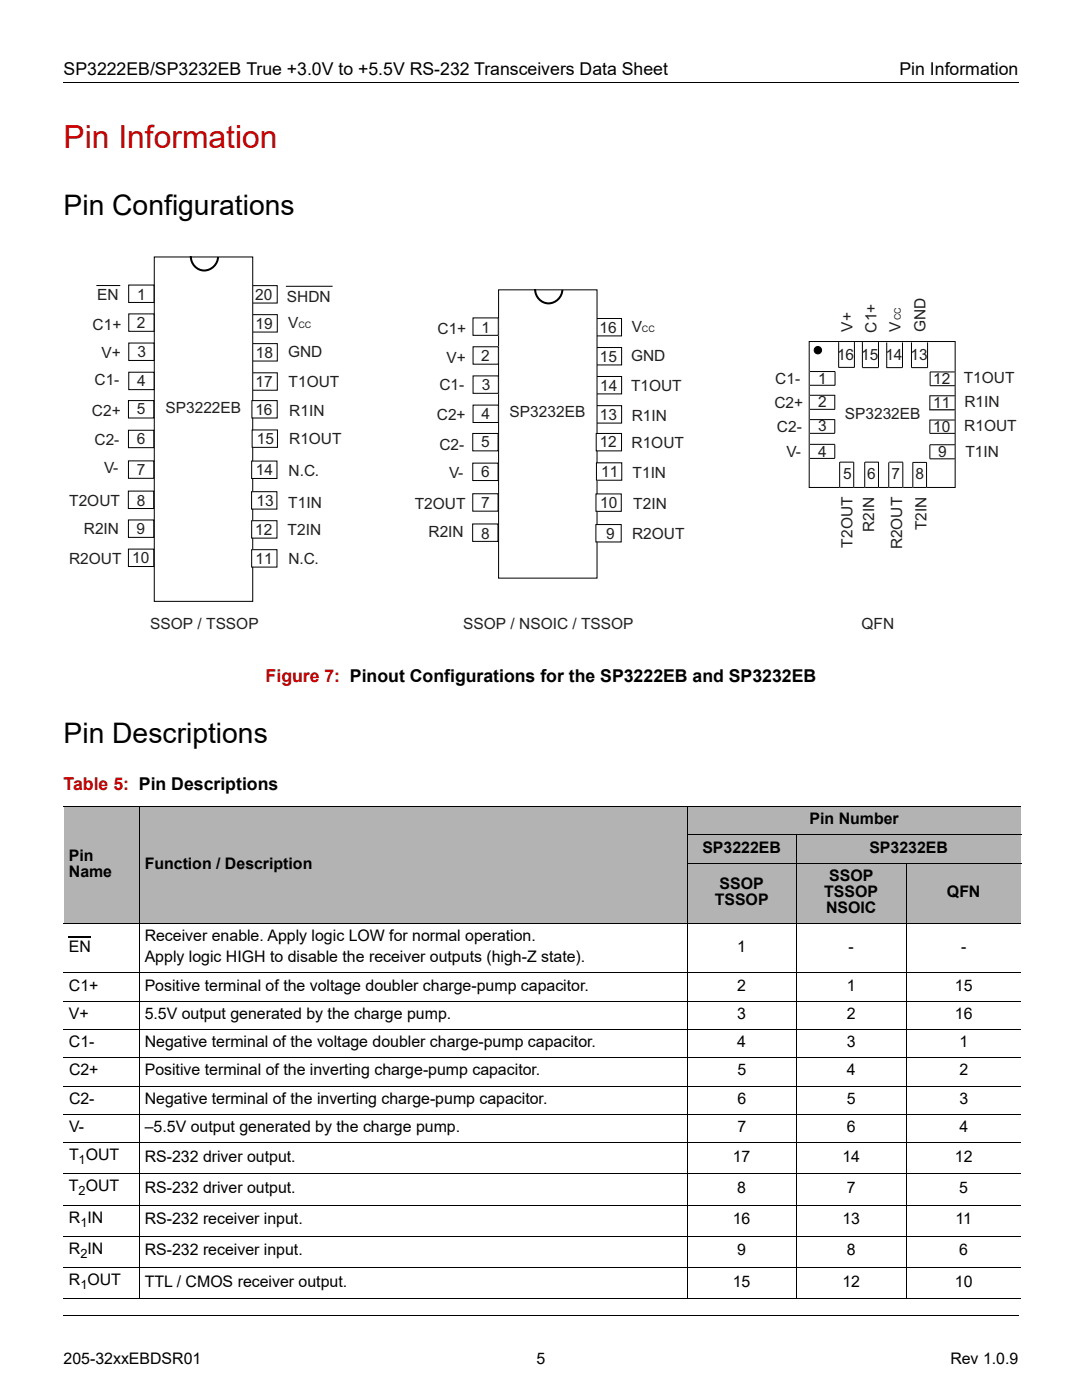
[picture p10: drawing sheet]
<svg xmlns="http://www.w3.org/2000/svg" width="216mm" height="279mm" viewBox="0 0 216 279" stroke-linecap="round" stroke-linejoin="round" font-family="sans-serif">
<path d="M12.7 16.4h190.5M12.7 262.5h190.5" fill="none" stroke="#000" stroke-width=".2"/>
<g fill="#b3b3b3">
<path d="M12.7 161h15.1v23.3h-15.1z"/>
<path d="M27.8 161h109.3v23.3h-109.3z"/>
<path d="M137.1 161h66.7v5.6h-66.7z"/>
<path d="M137.1 166.6h21.8v5.7h-21.8z"/>
<path d="M158.9 166.6h44.9v5.7h-44.9z"/>
<path d="M137.1 172.3h21.8v12h-21.8z"/>
<path d="M158.9 172.3h21.9v12h-21.9z"/>
<path d="M180.8 172.3h23v12h-23z"/>
</g>
<path d="M13.8 186.9h4.4" fill="none" stroke="#000" stroke-width=".23"/>
<g fill="none" stroke="#000" stroke-width=".2">
<path d="M12.7 161h191.1M27.8 161v98.2M137.1 166.6h66.7M137.1 172.3h66.7M137.1 161v98.2M158.9 166.6v92.6M180.8 172.2v87M12.7 184.3h191.1M12.7 194.2h191.1M12.7 199.8h191.1M12.7 205.5h191.1M12.7 211.1h191.1"/>
<path d="M12.7 216.7h191.1M12.7 222.4h191.1M12.7 228h191.1M12.7 234.3h191.1M12.7 240.5h191.1M12.7 246.7h191.1M12.7 252.9h191.1M12.7 259.2h191.1"/>
</g>
<path d="M161.5 68.2h29.1v29.1h-29.1z" fill="#fff"/>
<path d="M161.5 68.2h29.1v29.1h-29.1z" fill="none" stroke="#000" stroke-width=".2"/>
<path d="M50.3 74.4h5v3.5h-5z" fill="#fff"/>
<path d="M50.3 74.4h5v3.5h-5z" fill="none" stroke="#000" stroke-width=".2"/>
<path d="M50.3 68.6h5v3.5h-5z" fill="#fff"/>
<path d="M50.3 68.6h5v3.5h-5z" fill="none" stroke="#000" stroke-width=".2"/>
<path d="M50.3 62.8h5v3.5h-5z" fill="#fff"/>
<path d="M50.3 62.8h5v3.5h-5z" fill="none" stroke="#000" stroke-width=".2"/>
<path d="M50.3 57h5v3.5h-5z" fill="#fff"/>
<path d="M50.3 57h5v3.5h-5z" fill="none" stroke="#000" stroke-width=".2"/>
<path d="M30.8 51.3h19.6v68.7h-19.6z" fill="#fff"/>
<path d="M30.8 51.3h19.6v68.7h-19.6z" fill="none" stroke="#000" stroke-width=".2"/>
<path d="M25.7 74.3h5v3.5h-5z" fill="#fff"/>
<path d="M25.7 74.3h5v3.5h-5z" fill="none" stroke="#000" stroke-width=".2"/>
<path d="M25.7 68.5h5v3.4h-5z" fill="#fff"/>
<path d="M25.7 68.5h5v3.4h-5z" fill="none" stroke="#000" stroke-width=".2"/>
<path d="M25.7 62.6h5v3.5h-5z" fill="#fff"/>
<path d="M25.7 62.6h5v3.5h-5z" fill="none" stroke="#000" stroke-width=".2"/>
<path d="M25.7 56.9h5v3.5h-5z" fill="#fff"/>
<path d="M25.7 56.9h5v3.5h-5z" fill="none" stroke="#000" stroke-width=".2"/>
<path d="M43.5 51.3a2.72 2.72 0 0 1-2.8 2.7 2.72 2.72 0 0 1-2.6-2.8l-.1 .1" fill="none" stroke="#000" stroke-width=".4"/>
<path d="M25.6 79.9h5.1v3.5h-5.1z" fill="#fff"/>
<path d="M25.6 79.9h5.1v3.5h-5.1z" fill="none" stroke="#000" stroke-width=".2"/>
<path d="M25.6 85.9h5.1v3.4h-5.1z" fill="#fff"/>
<path d="M25.6 85.9h5.1v3.4h-5.1z" fill="none" stroke="#000" stroke-width=".2"/>
<path d="M25.6 92h5.1v3.5h-5.1z" fill="#fff"/>
<path d="M25.6 92h5.1v3.5h-5.1z" fill="none" stroke="#000" stroke-width=".2"/>
<path d="M50.3 79.9h5v3.5h-5z" fill="#fff"/>
<path d="M50.3 79.9h5v3.5h-5z" fill="none" stroke="#000" stroke-width=".2"/>
<path d="M50.3 85.8h5.1v3.5h-5.1z" fill="#fff"/>
<path d="M50.3 85.8h5.1v3.5h-5.1z" fill="none" stroke="#000" stroke-width=".2"/>
<path d="M50.2 92h5.1v3.5h-5.1z" fill="#fff"/>
<path d="M66.4 57.1h-9.3M50.2 92h5.1v3.5h-5.1z" fill="none" stroke="#000" stroke-width=".2"/>
<path d="M50.2 109.7h5.1v3.5h-5.1z" fill="#fff"/>
<path d="M50.2 109.7h5.1v3.5h-5.1z" fill="none" stroke="#000" stroke-width=".2"/>
<path d="M50.2 103.9h5.1v3.5h-5.1z" fill="#fff"/>
<path d="M50.2 103.9h5.1v3.5h-5.1z" fill="none" stroke="#000" stroke-width=".2"/>
<path d="M50.2 98.1h5.1v3.5h-5.1z" fill="#fff"/>
<path d="M50.2 98.1h5.1v3.5h-5.1z" fill="none" stroke="#000" stroke-width=".2"/>
<path d="M25.6 109.6h5.1v3.5h-5.1z" fill="#fff"/>
<path d="M25.6 109.6h5.1v3.5h-5.1z" fill="none" stroke="#000" stroke-width=".2"/>
<path d="M25.6 103.8h5.1v3.4h-5.1z" fill="#fff"/>
<path d="M25.6 103.8h5.1v3.4h-5.1z" fill="none" stroke="#000" stroke-width=".2"/>
<path d="M25.6 98h5.1v3.5h-5.1z" fill="#fff"/>
<path d="M19.2 57h4.8M25.6 98h5.1v3.5h-5.1z" fill="none" stroke="#000" stroke-width=".2"/>
<path d="M119 81h5v3.4h-5z" fill="#fff"/>
<path d="M119 81h5v3.4h-5z" fill="none" stroke="#000" stroke-width=".2"/>
<path d="M119 75.1h5v3.5h-5z" fill="#fff"/>
<path d="M119 75.1h5v3.5h-5z" fill="none" stroke="#000" stroke-width=".2"/>
<path d="M119 69.4h5v3.4h-5z" fill="#fff"/>
<path d="M119 69.4h5v3.4h-5z" fill="none" stroke="#000" stroke-width=".2"/>
<path d="M119 63.6h5v3.4h-5z" fill="#fff"/>
<path d="M119 63.6h5v3.4h-5z" fill="none" stroke="#000" stroke-width=".2"/>
<path d="M99.5 57.8h19.6v57.6h-19.6z" fill="#fff"/>
<path d="M99.5 57.8h19.6v57.6h-19.6z" fill="none" stroke="#000" stroke-width=".2"/>
<path d="M94.4 80.8h5v3.5h-5z" fill="#fff"/>
<path d="M94.4 80.8h5v3.5h-5z" fill="none" stroke="#000" stroke-width=".2"/>
<path d="M94.4 75h5v3.5h-5z" fill="#fff"/>
<path d="M94.4 75h5v3.5h-5z" fill="none" stroke="#000" stroke-width=".2"/>
<path d="M94.4 69.2h5v3.5h-5z" fill="#fff"/>
<path d="M94.4 69.2h5v3.5h-5z" fill="none" stroke="#000" stroke-width=".2"/>
<path d="M94.4 63.4h5v3.5h-5z" fill="#fff"/>
<path d="M94.4 63.4h5v3.5h-5z" fill="none" stroke="#000" stroke-width=".2"/>
<path d="M112.2 57.8a2.72 2.72 0 0 1-2.8 2.7 2.72 2.72 0 0 1-2.6-2.8l-.1 .2" fill="none" stroke="#000" stroke-width=".4"/>
<path d="M94.3 86.5h5.1v3.5h-5.1z" fill="#fff"/>
<path d="M94.3 86.5h5.1v3.5h-5.1z" fill="none" stroke="#000" stroke-width=".2"/>
<path d="M94.3 92.4h5.1v3.5h-5.1z" fill="#fff"/>
<path d="M94.3 92.4h5.1v3.5h-5.1z" fill="none" stroke="#000" stroke-width=".2"/>
<path d="M94.3 98.5h5.1v3.5h-5.1z" fill="#fff"/>
<path d="M94.3 98.5h5.1v3.5h-5.1z" fill="none" stroke="#000" stroke-width=".2"/>
<path d="M119 86.5h5v3.5h-5z" fill="#fff"/>
<path d="M119 86.5h5v3.5h-5z" fill="none" stroke="#000" stroke-width=".2"/>
<path d="M119 92.4h5.1v3.4h-5.1z" fill="#fff"/>
<path d="M119 92.4h5.1v3.4h-5.1z" fill="none" stroke="#000" stroke-width=".2"/>
<path d="M118.9 98.6h5.1v3.4h-5.1z" fill="#fff"/>
<path d="M118.9 98.6h5.1v3.4h-5.1z" fill="none" stroke="#000" stroke-width=".2"/>
<path d="M118.9 104.7h5.1v3.5h-5.1z" fill="#fff"/>
<path d="M118.9 104.7h5.1v3.5h-5.1z" fill="none" stroke="#000" stroke-width=".2"/>
<path d="M94.3 104.6h5.1v3.4h-5.1z" fill="#fff"/>
<path d="M94.3 104.6h5.1v3.4h-5.1z" fill="none" stroke="#000" stroke-width=".2"/>
<path d="M161.5 91.5h5.1z" fill="#fff"/>
<path d="M161.5 91.5h5.1" fill="none" stroke="#000" stroke-width=".2"/>
<path d="M161.5 88.7h5.1z" fill="#fff"/>
<path d="M161.5 88.7h5.1" fill="none" stroke="#000" stroke-width=".2"/>
<path d="M161.5 86.5h5.1z" fill="#fff"/>
<path d="M161.5 86.5h5.1" fill="none" stroke="#000" stroke-width=".2"/>
<path d="M161.5 83.7h5.1z" fill="#fff"/>
<path d="M161.5 83.7h5.1" fill="none" stroke="#000" stroke-width=".2"/>
<path d="M161.6 81.7h5z" fill="#fff"/>
<path d="M161.6 81.7h5" fill="none" stroke="#000" stroke-width=".2"/>
<path d="M161.6 78.9h5z" fill="#fff"/>
<path d="M161.6 78.9h5" fill="none" stroke="#000" stroke-width=".2"/>
<path d="M161.6 76.9h5z" fill="#fff"/>
<path d="M161.6 76.9h5" fill="none" stroke="#000" stroke-width=".2"/>
<path d="M161.6 74.1h5z" fill="#fff"/>
<path d="M161.6 74.1h5v2.8M166.6 78.9v2.7M166.6 83.7v2.7M166.6 88.7v2.8" fill="none" stroke="#000" stroke-width=".2"/>
<path d="M185.5 91.6h5.1z" fill="#fff"/>
<path d="M185.5 91.6h5.1" fill="none" stroke="#000" stroke-width=".2"/>
<path d="M185.5 88.8h5.1z" fill="#fff"/>
<path d="M185.5 88.8h5.1" fill="none" stroke="#000" stroke-width=".2"/>
<path d="M185.5 83.8h5.1z" fill="#fff"/>
<path d="M185.5 83.8h5.1" fill="none" stroke="#000" stroke-width=".2"/>
<path d="M185.4 81.8h5z" fill="#fff"/>
<path d="M185.4 81.8h5" fill="none" stroke="#000" stroke-width=".2"/>
<path d="M185.6 81.8h5z" fill="#fff"/>
<path d="M185.6 81.8h5" fill="none" stroke="#000" stroke-width=".2"/>
<path d="M185.5 79h5.1z" fill="#fff"/>
<path d="M185.5 79h5.1" fill="none" stroke="#000" stroke-width=".2"/>
<path d="M185.6 77h5z" fill="#fff"/>
<path d="M185.6 77h5" fill="none" stroke="#000" stroke-width=".2"/>
<path d="M185.6 74.2h5z" fill="#fff"/>
<path d="M185.5 78.9v2.8M185.6 74.2h5M185.6 74.2v2.8M185.5 83.8v2.7M185.5 88.8v2.7" fill="none" stroke="#000" stroke-width=".2"/>
<path d="M167.5 92.2v5.1z" fill="#fff"/>
<path d="M167.5 92.2v5.1" fill="none" stroke="#000" stroke-width=".2"/>
<path d="M170.4 92.2v5.1z" fill="#fff"/>
<path d="M170.4 92.2v5.1" fill="none" stroke="#000" stroke-width=".2"/>
<path d="M172.5 92.2v5.1z" fill="#fff"/>
<path d="M172.5 92.2v5.1" fill="none" stroke="#000" stroke-width=".2"/>
<path d="M175.3 92.2v5.1z" fill="#fff"/>
<path d="M175.3 92.2v5.1" fill="none" stroke="#000" stroke-width=".2"/>
<path d="M177.3 92.3v5z" fill="#fff"/>
<path d="M177.3 92.3v5" fill="none" stroke="#000" stroke-width=".2"/>
<path d="M180.1 92.3v5z" fill="#fff"/>
<path d="M180.1 92.3v5" fill="none" stroke="#000" stroke-width=".2"/>
<path d="M182.1 92.3v5z" fill="#fff"/>
<path d="M182.1 92.3v5" fill="none" stroke="#000" stroke-width=".2"/>
<path d="M184.9 92.3v5z" fill="#fff"/>
<path d="M167.6 92.2h2.7M172.6 92.2h2.7M177.4 92.2h2.8M182.1 92.3h2.8M184.9 92.3v5" fill="none" stroke="#000" stroke-width=".2"/>
<path d="M185.1 68.3v5.1z" fill="#fff"/>
<path d="M185.1 68.3v5.1" fill="none" stroke="#000" stroke-width=".2"/>
<path d="M181.9 68.3v5.1z" fill="#fff"/>
<path d="M181.9 68.3v5.1" fill="none" stroke="#000" stroke-width=".2"/>
<path d="M180.1 68.3v5.1z" fill="#fff"/>
<path d="M180.1 68.3v5.1" fill="none" stroke="#000" stroke-width=".2"/>
<path d="M176.9 68.3v5.1z" fill="#fff"/>
<path d="M176.9 68.3v5.1" fill="none" stroke="#000" stroke-width=".2"/>
<path d="M175.3 68.3v5z" fill="#fff"/>
<path d="M175.3 68.3v5" fill="none" stroke="#000" stroke-width=".2"/>
<path d="M172.1 68.3v5z" fill="#fff"/>
<path d="M172.1 68.3v5" fill="none" stroke="#000" stroke-width=".2"/>
<path d="M170.5 68.3v5z" fill="#fff"/>
<path d="M170.5 68.3v5" fill="none" stroke="#000" stroke-width=".2"/>
<path d="M167.3 68.3v5z" fill="#fff"/>
<path d="M167.3 68.3v5h3.2M172.1 73.4h3.2M176.9 73.4h3.1M181.9 73.4h3.2" fill="none" stroke="#000" stroke-width=".2"/>
<path d="M185.5 86.5h5.1z" fill="#fff"/>
<g fill="none" stroke="#000" stroke-width=".2">
<path d="M185.5 86.5h5.1"/>
<circle cx="163.2" cy="69.9" r=".73"/>
</g>
<circle cx="163.2" cy="69.9" r=".73" fill="#000"/>
<text font-size="6.3" fill="#c00" x="12.7" y="29.6">Pin Information</text>
<g font-size="5.6">
<text x="12.7" y="42.9">Pin Configurations</text>
<text x="12.7" y="148.2">Pin Descriptions</text>
</g>
<g font-size="3.5">
<text x="12.7" y="15">SP3222EB/SP3232EB True +3.0V to +5.5V RS-232 Transceivers Data Sheet</text>
<text x="179.5" y="15">Pin Information</text>
</g>
<g font-size="3.5" fill="#c00">
<text x="53" y="136.2">Figure 7: Pinout Configurations for the SP3222EB and SP3232EB</text>
<text x="12.7" y="157.7">Table 5: Pin Descriptions</text>
</g>
<g font-size="3.2">
<text x="161.5" y="164.5">Pin Number</text>
<text x="13.8" y="171.8">Pin</text>
<text x="28.9" y="173.3">Function / Description</text>
<text x="140.2" y="170.2">SP3222EB</text>
<text x="173.5" y="170.2">SP3232EB</text>
<text x="13.8" y="174.9">Name</text>
<text x="143.6" y="177.4">SSOP</text>
<text x="164.5" y="179">TSSOP</text>
<text x="165.4" y="175.8">SSOP</text>
<text x="188.9" y="179">QFN</text>
<text x="142.6" y="180.6">TSSOP</text>
<text x="164.8" y="182.2">NSOIC</text>
<text x="13.8" y="189.9">EN</text>
<text x="28.9" y="187.8">Receiver enable. Apply logic LOW for normal operation.</text>
<text x="147.1" y="189.9">1</text>
<text x="169.3" y="189.9">-</text>
<text x="191.8" y="189.9">-</text>
<text x="13.8" y="197.7">C1+</text>
<text x="28.9" y="192">Apply logic HIGH to disable the receiver outputs (high-Z state).</text>
<text x="28.9" y="197.7">Positive terminal of the voltage doubler charge-pump capacitor.</text>
<text x="147.1" y="197.7">2</text>
<text x="169" y="197.7">1</text>
<text x="190.5" y="197.7">15</text>
<text x="13.8" y="203.3">V+</text>
<text x="28.9" y="203.3">5.5V output generated by the charge pump.</text>
<text x="147.1" y="203.3">3</text>
<text x="169" y="203.3">2</text>
<text x="190.5" y="203.3">16</text>
<text x="13.8" y="209">C1-</text>
<text x="28.9" y="209">Negative terminal of the voltage doubler charge-pump capacitor.</text>
<text x="147.1" y="209">4</text>
<text x="169" y="209">3</text>
<text x="191.4" y="209">1</text>
<text x="13.8" y="214.6">C2+</text>
<text x="28.9" y="214.6">Positive terminal of the inverting charge-pump capacitor.</text>
<text x="147.1" y="214.6">5</text>
<text x="169" y="214.6">4</text>
<text x="191.4" y="214.6">2</text>
<text x="13.8" y="220.3">C2-</text>
<text x="28.9" y="220.3">Negative terminal of the inverting charge-pump capacitor.</text>
<text x="147.1" y="220.3">6</text>
<text x="169" y="220.3">5</text>
<text x="191.4" y="220.3">3</text>
<text x="13.8" y="225.9">V-</text>
<text x="28.9" y="225.9">–5.5V output generated by the charge pump.</text>
<text x="147.1" y="225.9">7</text>
<text x="169" y="225.9">6</text>
<text x="191.4" y="225.9">4</text>
<text x="13.8" y="231.6">T OUT</text>
<text x="28.9" y="231.8">RS-232 driver output.</text>
<text x="146.2" y="231.8">17</text>
<text x="168.1" y="231.8">14</text>
<text x="190.5" y="231.8">12</text>
<text x="13.8" y="237.8">T OUT</text>
<text x="28.9" y="238.1">RS-232 driver output.</text>
<text x="147.1" y="238.1">8</text>
<text x="169" y="238.1">7</text>
<text x="191.4" y="238.1">5</text>
<text x="13.8" y="244">R IN</text>
<text x="28.9" y="244.3">RS-232 receiver input.</text>
<text x="146.2" y="244.3">16</text>
<text x="168.1" y="244.3">13</text>
<text x="190.7" y="244.3">11</text>
<text x="13.8" y="250.2">R IN</text>
<text x="28.9" y="250.5">RS-232 receiver input.</text>
<text x="147.1" y="250.5">9</text>
<text x="169" y="250.5">8</text>
<text x="191.4" y="250.5">6</text>
<text x="13.8" y="256.5">R OUT</text>
<text x="28.9" y="256.8">TTL / CMOS receiver output.</text>
<text x="146.2" y="256.8">15</text>
<text x="168.1" y="256.8">12</text>
<text x="190.5" y="256.8">10</text>
<text x="12.7" y="272.2">205-32xxEBDSR01</text>
<text x="107.1" y="272.2">5</text>
<text x="189.6" y="272.2">Rev 1.0.9</text>
</g>
<g font-size="3.1" fill="#231f20">
<text x="19.4" y="59.8">EN</text>
<text x="27.4" y="59.9">1</text>
<text x="50.9" y="59.8">20</text>
<text x="18.5" y="65.8">C1+</text>
<text x="27.3" y="65.5">2</text>
<text x="51" y="65.7">19</text>
<text x="57.2" y="60.3">SHDN</text>
<text x="57.5" y="65.6">V</text>
<text x="20.3" y="71.5">V+</text>
<text x="27.4" y="71.3">3</text>
<text x="51" y="71.5">18</text>
<text x="57.5" y="71.3">GND</text>
<text x="87.3" y="66.7">C1+</text>
<text x="96.1" y="66.4">1</text>
<text x="119.6" y="66.4">16</text>
<text x="126" y="66.3">V</text>
<text x="167" y="71.9">16 15 14 13</text>
<text x="170.1" y="66.2" transform="rotate(-90 170.1 66.2)">V+</text>
<text x="174.9" y="66.4" transform="rotate(-90 174.9 66.4)">C1+</text>
<text x="179.7" y="66.2" transform="rotate(-90 179.7 66.2)">V</text>
<text x="184.7" y="66.3" transform="rotate(-90 184.7 66.3)">GND</text>
<text x="18.9" y="76.9">C1-</text>
<text x="27.4" y="77.1">4</text>
<text x="51" y="77.2">17</text>
<text x="57.6" y="77.1">T1OUT</text>
<text x="87.7" y="77.8">C1-</text>
<text x="89.1" y="72.4">V+</text>
<text x="96" y="72.1">2</text>
<text x="96.1" y="77.8">3</text>
<text x="119.7" y="72.2">15</text>
<text x="125.9" y="72.1">GND</text>
<text x="154.7" y="76.5">C1-</text>
<text x="163.2" y="76.6">1</text>
<text x="186.2" y="76.7">12</text>
<text x="192.3" y="76.5">T1OUT</text>
<text x="18.3" y="82.9">C2+</text>
<text x="27.3" y="82.7">5</text>
<text x="33" y="82.4">SP3222EB</text>
<text x="51" y="82.7">16</text>
<text x="57.7" y="83.1">R1IN</text>
<text x="87.2" y="83.8">C2+</text>
<text x="96.1" y="83.6">4</text>
<text x="101.7" y="83.1">SP3232EB</text>
<text x="119.7" y="83.8">13</text>
<text x="119.7" y="78.1">14</text>
<text x="125.9" y="78">T1OUT</text>
<text x="126" y="83.9">R1IN</text>
<text x="154.5" y="81.4">C2+</text>
<text x="163.2" y="81.3">2</text>
<text x="168.6" y="83.6">SP3232EB</text>
<text x="186.2" y="81.3">11</text>
<text x="192.4" y="81.2">R1IN</text>
<text x="18.9" y="88.8">C2-</text>
<text x="27.3" y="88.6">6</text>
<text x="51.3" y="88.6">15</text>
<text x="57.7" y="88.7">R1OUT</text>
<text x="87.7" y="89.7">C2-</text>
<text x="96" y="89.3">5</text>
<text x="119.7" y="89.3">12</text>
<text x="126" y="89.4">R1OUT</text>
<text x="155" y="86.1">C2-</text>
<text x="163.2" y="86.1">3</text>
<text x="186.2" y="86.2">10</text>
<text x="192.4" y="86.1">R1OUT</text>
<text x="20.8" y="94.5">V-</text>
<text x="27.3" y="94.8">7</text>
<text x="51.1" y="94.7">14</text>
<text x="57.6" y="95">N.C.</text>
<text x="89.6" y="95.4">V-</text>
<text x="96" y="95.2">6</text>
<text x="120" y="95.1">11</text>
<text x="126.2" y="95.3">T1IN</text>
<text x="157" y="91.2">V-</text>
<text x="163.2" y="91.1">4</text>
<text x="168.2" y="95.7">5</text>
<text x="173" y="95.7">6</text>
<text x="177.9" y="95.7">7</text>
<text x="182.7" y="95.7">8</text>
<text x="187.2" y="91.2">9</text>
<text x="192.6" y="91.2">T1IN</text>
<text x="13.8" y="101">T2OUT</text>
<text x="27.3" y="101">8</text>
<text x="51.2" y="101">13</text>
<text x="57.5" y="101.4">T1IN</text>
<text x="82.8" y="101.5">T2OUT</text>
<text x="96" y="101.3">7</text>
<text x="119.8" y="101.3">10</text>
<text x="126.4" y="101.6">T2IN</text>
<text x="16.7" y="106.5">R2IN</text>
<text x="27.2" y="106.7">9</text>
<text x="50.9" y="106.8">12</text>
<text x="57.4" y="106.8">T2IN</text>
<text x="85.5" y="107.2">R2IN</text>
<text x="96" y="107.6">8</text>
<text x="120.9" y="107.5">9</text>
<text x="126.1" y="107.6">R2OUT</text>
<text x="174.5" y="106.1" transform="rotate(-90 174.5 106.1)">R2IN</text>
<text x="184.9" y="105.8" transform="rotate(-90 184.9 105.8)">T2IN</text>
<text x="13.8" y="112.5">R2OUT</text>
<text x="26.4" y="112.4">10</text>
<text x="51" y="112.6">11</text>
<text x="57.5" y="112.6">N.C.</text>
<text x="170.1" y="109.3" transform="rotate(-90 170.1 109.3)">T2OUT</text>
<text x="180" y="109.6" transform="rotate(-90 180 109.6)">R2OUT</text>
<text x="30" y="125.6">SSOP / TSSOP</text>
<text x="92.4" y="125.4">SSOP / NSOIC / TSSOP</text>
<text x="171.9" y="125.4">QFN</text>
</g>
<g font-size="2.5">
<text x="15.7" y="232.3">1</text>
<text x="15.7" y="238.6">2</text>
<text x="16" y="244.8">1</text>
<text x="16" y="251">2</text>
<text x="16" y="257.3">1</text>
</g>
<g font-size="1.8" fill="#231f20">
<text x="59.5" y="65.6">CC</text>
<text x="179.8" y="63.9" transform="rotate(-90 179.8 63.9)">CC</text>
<text x="128.1" y="66.3">CC</text>
</g>
</svg>
